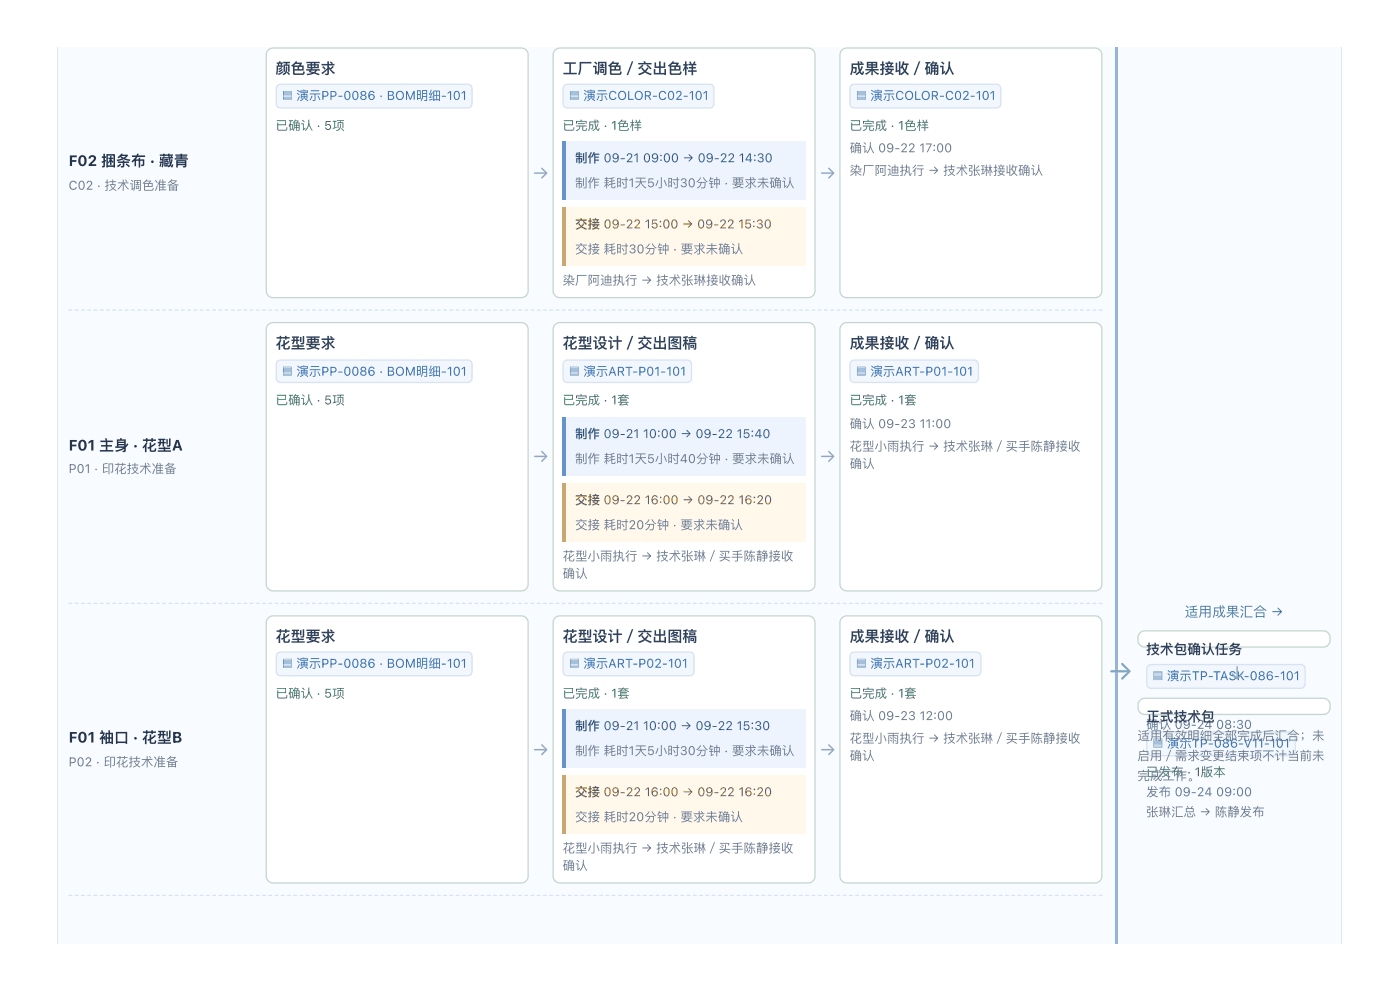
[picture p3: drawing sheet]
<svg xmlns="http://www.w3.org/2000/svg" width="297mm" height="210mm" viewBox="0 0 297 210" stroke-linecap="round" stroke-linejoin="round" font-family="sans-serif">
<path d="M12.3 10.1v190M284.6 10.1v190" fill="none" stroke="#e0e7f0" stroke-width=".26"/>
<path d="M12.4 10.1h272v190h-272z" fill="#f8fbff"/>
<path d="M236.5 10.1h.6v190h-.6z" fill="#97b3d6"/>
<g fill="#d9e2ee">
<path d="M14.6 65.6h.7v.3h-.7zM15.9 65.6h.8v.3h-.8zM17.2 65.6h.8v.3h-.8zM18.5 65.6h.8v.3h-.8zM19.9 65.6h.7v.3h-.7zM21.2 65.6h.8v.3h-.8zM22.5 65.6h.8v.3h-.8zM23.8 65.6h.8v.3h-.8zM25.1 65.6h.8v.3h-.8zM26.5 65.6h.8v.3h-.8zM27.8 65.6h.8v.3h-.8zM29.1 65.6h.8v.3h-.8zM30.4 65.6h.8v.3h-.8zM31.8 65.6h.8v.3h-.8zM33.1 65.6h.8v.3h-.8zM34.4 65.6h.8v.3h-.8zM35.7 65.6h.8v.3h-.8zM37.1 65.6h.8v.3h-.8zM38.4 65.6h.8v.3h-.8zM39.7 65.6h.8v.3h-.8zM41 65.6h.8v.3h-.8zM42.4 65.6h.8v.3h-.8zM43.7 65.6h.8v.3h-.8zM45 65.6h.8v.3h-.8zM46.3 65.6h.8v.3h-.8zM47.7 65.6h.8v.3h-.8zM49 65.6h.8v.3h-.8zM50.3 65.6h.8v.3h-.8zM51.6 65.6h.8v.3h-.8zM53 65.6h.8v.3h-.8zM54.3 65.6h.8v.3h-.8zM55.6 65.6h.8v.3h-.8zM56.9 65.6h.8v.3h-.8zM58.3 65.6h.8v.3h-.8zM59.6 65.6h.8v.3h-.8zM60.9 65.6h.8v.3h-.8zM62.2 65.6h.8v.3h-.8zM63.6 65.6h.8v.3h-.8zM64.9 65.6h.8v.3h-.8zM66.2 65.6h.8v.3h-.8zM67.5 65.6h.8v.3h-.8zM68.9 65.6h.8v.3h-.8zM70.2 65.6h.8v.3h-.8zM71.5 65.6h.8v.3h-.8zM72.8 65.6h.8v.3h-.8zM74.2 65.6h.7v.3h-.7zM75.5 65.6h.8v.3h-.8zM76.8 65.6h.8v.3h-.8zM78.1 65.6h.8v.3h-.8zM79.5 65.6h.7v.3h-.7zM80.8 65.6h.8v.3h-.8zM82.1 65.6h.8v.3h-.8zM83.4 65.6h.8v.3h-.8zM84.8 65.6h.7v.3h-.7zM86.1 65.6h.8v.3h-.8zM87.4 65.6h.8v.3h-.8zM88.7 65.6h.8v.3h-.8zM90 65.6h.8v.3h-.8zM91.4 65.6h.8v.3h-.8zM92.7 65.6h.8v.3h-.8zM94 65.6h.8v.3h-.8zM95.3 65.6h.8v.3h-.8zM96.7 65.6h.8v.3h-.8zM98 65.6h.8v.3h-.8zM99.3 65.6h.8v.3h-.8zM100.6 65.6h.8v.3h-.8zM102 65.6h.8v.3h-.8zM103.3 65.6h.8v.3h-.8zM104.6 65.6h.8v.3h-.8zM105.9 65.6h.8v.3h-.8zM107.3 65.6h.8v.3h-.8zM108.6 65.6h.8v.3h-.8zM109.9 65.6h.8v.3h-.8zM111.2 65.6h.8v.3h-.8zM112.6 65.6h.8v.3h-.8zM113.9 65.6h.8v.3h-.8zM115.2 65.6h.8v.3h-.8zM116.5 65.6h.8v.3h-.8zM117.9 65.6h.8v.3h-.8zM119.2 65.6h.8v.3h-.8zM120.5 65.6h.8v.3h-.8zM121.8 65.6h.8v.3h-.8zM123.2 65.6h.8v.3h-.8zM124.5 65.6h.8v.3h-.8zM125.8 65.6h.8v.3h-.8zM127.1 65.6h.8v.3h-.8zM128.5 65.6h.8v.3h-.8zM129.8 65.6h.8v.3h-.8zM131.1 65.6h.8v.3h-.8zM132.4 65.6h.8v.3h-.8zM133.8 65.6h.8v.3h-.8zM135.1 65.6h.8v.3h-.8zM136.4 65.6h.8v.3h-.8zM137.7 65.6h.8v.3h-.8zM139.1 65.6h.8v.3h-.8zM140.4 65.6h.8v.3h-.8zM141.7 65.6h.8v.3h-.8zM143 65.6h.8v.3h-.8zM144.4 65.6h.7v.3h-.7zM145.7 65.6h.8v.3h-.8zM147 65.6h.8v.3h-.8zM148.3 65.6h.8v.3h-.8zM149.7 65.6h.7v.3h-.7zM151 65.6h.8v.3h-.8zM152.3 65.6h.8v.3h-.8zM153.6 65.6h.8v.3h-.8zM155 65.6h.7v.3h-.7zM156.3 65.6h.8v.3h-.8zM157.6 65.6h.8v.3h-.8zM158.9 65.6h.8v.3h-.8zM160.2 65.6h.8v.3h-.8zM161.6 65.6h.8v.3h-.8zM162.9 65.6h.8v.3h-.8zM164.2 65.6h.8v.3h-.8zM165.5 65.6h.8v.3h-.8zM166.9 65.6h.8v.3h-.8zM168.2 65.6h.8v.3h-.8zM169.5 65.6h.8v.3h-.8zM170.8 65.6h.8v.3h-.8zM172.2 65.6h.8v.3h-.8zM173.5 65.6h.8v.3h-.8zM174.8 65.6h.8v.3h-.8zM176.1 65.6h.8v.3h-.8zM177.5 65.6h.8v.3h-.8zM178.8 65.6h.8v.3h-.8zM180.1 65.6h.8v.3h-.8zM181.4 65.6h.8v.3h-.8zM182.8 65.6h.8v.3h-.8zM184.1 65.6h.8v.3h-.8zM185.4 65.6h.8v.3h-.8zM186.7 65.6h.8v.3h-.8zM188.1 65.6h.8v.3h-.8zM189.4 65.6h.8v.3h-.8zM190.7 65.6h.8v.3h-.8zM192 65.6h.8v.3h-.8zM193.4 65.6h.8v.3h-.8zM194.7 65.6h.8v.3h-.8zM196 65.6h.8v.3h-.8zM197.3 65.6h.8v.3h-.8zM198.7 65.6h.8v.3h-.8zM200 65.6h.8v.3h-.8zM201.3 65.6h.8v.3h-.8zM202.6 65.6h.8v.3h-.8zM204 65.6h.8v.3h-.8zM205.3 65.6h.8v.3h-.8zM206.6 65.6h.8v.3h-.8zM207.9 65.6h.8v.3h-.8zM209.3 65.6h.8v.3h-.8zM210.6 65.6h.8v.3h-.8zM211.9 65.6h.8v.3h-.8zM213.2 65.6h.8v.3h-.8zM214.6 65.6h.7v.3h-.7zM215.9 65.6h.8v.3h-.8zM217.2 65.6h.8v.3h-.8zM218.5 65.6h.8v.3h-.8zM219.9 65.6h.7v.3h-.7zM221.2 65.6h.8v.3h-.8zM222.5 65.6h.8v.3h-.8zM223.8 65.6h.8v.3h-.8zM225.2 65.6h.7v.3h-.7zM226.5 65.6h.8v.3h-.8zM227.8 65.6h.8v.3h-.8zM229.1 65.6h.8v.3h-.8zM230.4 65.6h.8v.3h-.8zM231.8 65.6h.8v.3h-.8zM233.1 65.6h.8v.3h-.8z"/>
<path d="M14.6 127.8h.7v.3h-.7zM15.9 127.8h.8v.3h-.8zM17.2 127.8h.8v.3h-.8zM18.5 127.8h.8v.3h-.8zM19.9 127.8h.7v.3h-.7zM21.2 127.8h.8v.3h-.8zM22.5 127.8h.8v.3h-.8zM23.8 127.8h.8v.3h-.8zM25.1 127.8h.8v.3h-.8zM26.5 127.8h.8v.3h-.8zM27.8 127.8h.8v.3h-.8zM29.1 127.8h.8v.3h-.8zM30.4 127.8h.8v.3h-.8zM31.8 127.8h.8v.3h-.8zM33.1 127.8h.8v.3h-.8zM34.4 127.8h.8v.3h-.8zM35.7 127.8h.8v.3h-.8zM37.1 127.8h.8v.3h-.8zM38.4 127.8h.8v.3h-.8zM39.7 127.8h.8v.3h-.8zM41 127.8h.8v.3h-.8zM42.4 127.8h.8v.3h-.8zM43.7 127.8h.8v.3h-.8zM45 127.8h.8v.3h-.8zM46.3 127.8h.8v.3h-.8zM47.7 127.8h.8v.3h-.8zM49 127.8h.8v.3h-.8zM50.3 127.8h.8v.3h-.8zM51.6 127.8h.8v.3h-.8zM53 127.8h.8v.3h-.8zM54.3 127.8h.8v.3h-.8zM55.6 127.8h.8v.3h-.8zM56.9 127.8h.8v.3h-.8zM58.3 127.8h.8v.3h-.8zM59.6 127.8h.8v.3h-.8zM60.9 127.8h.8v.3h-.8zM62.2 127.8h.8v.3h-.8zM63.6 127.8h.8v.3h-.8zM64.9 127.8h.8v.3h-.8zM66.2 127.8h.8v.3h-.8zM67.5 127.8h.8v.3h-.8zM68.9 127.8h.8v.3h-.8zM70.2 127.8h.8v.3h-.8zM71.5 127.8h.8v.3h-.8zM72.8 127.8h.8v.3h-.8zM74.2 127.8h.7v.3h-.7zM75.5 127.8h.8v.3h-.8zM76.8 127.8h.8v.3h-.8zM78.1 127.8h.8v.3h-.8zM79.5 127.8h.7v.3h-.7zM80.8 127.8h.8v.3h-.8zM82.1 127.8h.8v.3h-.8zM83.4 127.8h.8v.3h-.8zM84.8 127.8h.7v.3h-.7zM86.1 127.8h.8v.3h-.8zM87.4 127.8h.8v.3h-.8zM88.7 127.8h.8v.3h-.8zM90 127.8h.8v.3h-.8zM91.4 127.8h.8v.3h-.8zM92.7 127.8h.8v.3h-.8zM94 127.8h.8v.3h-.8zM95.3 127.8h.8v.3h-.8zM96.7 127.8h.8v.3h-.8zM98 127.8h.8v.3h-.8zM99.3 127.8h.8v.3h-.8zM100.6 127.8h.8v.3h-.8zM102 127.8h.8v.3h-.8zM103.3 127.8h.8v.3h-.8zM104.6 127.8h.8v.3h-.8zM105.9 127.8h.8v.3h-.8zM107.3 127.8h.8v.3h-.8zM108.6 127.8h.8v.3h-.8zM109.9 127.8h.8v.3h-.8zM111.2 127.8h.8v.3h-.8zM112.6 127.8h.8v.3h-.8zM113.9 127.8h.8v.3h-.8zM115.2 127.8h.8v.3h-.8zM116.5 127.8h.8v.3h-.8zM117.9 127.8h.8v.3h-.8zM119.2 127.8h.8v.3h-.8zM120.5 127.8h.8v.3h-.8zM121.8 127.8h.8v.3h-.8zM123.2 127.8h.8v.3h-.8zM124.5 127.8h.8v.3h-.8zM125.8 127.8h.8v.3h-.8zM127.1 127.8h.8v.3h-.8zM128.5 127.8h.8v.3h-.8zM129.8 127.8h.8v.3h-.8zM131.1 127.8h.8v.3h-.8zM132.4 127.8h.8v.3h-.8zM133.8 127.8h.8v.3h-.8zM135.1 127.8h.8v.3h-.8zM136.4 127.8h.8v.3h-.8zM137.7 127.8h.8v.3h-.8zM139.1 127.8h.8v.3h-.8zM140.4 127.8h.8v.3h-.8zM141.7 127.8h.8v.3h-.8zM143 127.8h.8v.3h-.8zM144.4 127.8h.7v.3h-.7zM145.7 127.8h.8v.3h-.8zM147 127.8h.8v.3h-.8zM148.3 127.8h.8v.3h-.8zM149.7 127.8h.7v.3h-.7zM151 127.8h.8v.3h-.8zM152.3 127.8h.8v.3h-.8zM153.6 127.8h.8v.3h-.8zM155 127.8h.7v.3h-.7zM156.3 127.8h.8v.3h-.8zM157.6 127.8h.8v.3h-.8zM158.9 127.8h.8v.3h-.8zM160.2 127.8h.8v.3h-.8zM161.6 127.8h.8v.3h-.8zM162.9 127.8h.8v.3h-.8zM164.2 127.8h.8v.3h-.8zM165.5 127.8h.8v.3h-.8zM166.9 127.8h.8v.3h-.8zM168.2 127.8h.8v.3h-.8zM169.5 127.8h.8v.3h-.8zM170.8 127.8h.8v.3h-.8zM172.2 127.8h.8v.3h-.8zM173.5 127.8h.8v.3h-.8zM174.8 127.8h.8v.3h-.8zM176.1 127.8h.8v.3h-.8zM177.5 127.8h.8v.3h-.8zM178.8 127.8h.8v.3h-.8zM180.1 127.8h.8v.3h-.8zM181.4 127.8h.8v.3h-.8zM182.8 127.8h.8v.3h-.8zM184.1 127.8h.8v.3h-.8zM185.4 127.8h.8v.3h-.8zM186.7 127.8h.8v.3h-.8zM188.1 127.8h.8v.3h-.8zM189.4 127.8h.8v.3h-.8zM190.7 127.8h.8v.3h-.8zM192 127.8h.8v.3h-.8zM193.4 127.8h.8v.3h-.8zM194.7 127.8h.8v.3h-.8zM196 127.8h.8v.3h-.8zM197.3 127.8h.8v.3h-.8zM198.7 127.8h.8v.3h-.8zM200 127.8h.8v.3h-.8zM201.3 127.8h.8v.3h-.8zM202.6 127.8h.8v.3h-.8zM204 127.8h.8v.3h-.8zM205.3 127.8h.8v.3h-.8zM206.6 127.8h.8v.3h-.8zM207.9 127.8h.8v.3h-.8zM209.3 127.8h.8v.3h-.8zM210.6 127.8h.8v.3h-.8zM211.9 127.8h.8v.3h-.8zM213.2 127.8h.8v.3h-.8zM214.6 127.8h.7v.3h-.7zM215.9 127.8h.8v.3h-.8zM217.2 127.8h.8v.3h-.8zM218.5 127.8h.8v.3h-.8zM219.9 127.8h.7v.3h-.7zM221.2 127.8h.8v.3h-.8zM222.5 127.8h.8v.3h-.8zM223.8 127.8h.8v.3h-.8zM225.2 127.8h.7v.3h-.7zM226.5 127.8h.8v.3h-.8zM227.8 127.8h.8v.3h-.8zM229.1 127.8h.8v.3h-.8zM230.4 127.8h.8v.3h-.8zM231.8 127.8h.8v.3h-.8zM233.1 127.8h.8v.3h-.8z"/>
<path d="M14.6 189.7h.7v.3h-.7zM15.9 189.7h.8v.3h-.8zM17.2 189.7h.8v.3h-.8zM18.5 189.7h.8v.3h-.8zM19.9 189.7h.7v.3h-.7zM21.2 189.7h.8v.3h-.8zM22.5 189.7h.8v.3h-.8zM23.8 189.7h.8v.3h-.8zM25.1 189.7h.8v.3h-.8zM26.5 189.7h.8v.3h-.8zM27.8 189.7h.8v.3h-.8zM29.1 189.7h.8v.3h-.8zM30.4 189.7h.8v.3h-.8zM31.8 189.7h.8v.3h-.8zM33.1 189.7h.8v.3h-.8zM34.4 189.7h.8v.3h-.8zM35.7 189.7h.8v.3h-.8zM37.1 189.7h.8v.3h-.8zM38.4 189.7h.8v.3h-.8zM39.7 189.7h.8v.3h-.8zM41 189.7h.8v.3h-.8zM42.4 189.7h.8v.3h-.8zM43.7 189.7h.8v.3h-.8zM45 189.7h.8v.3h-.8zM46.3 189.7h.8v.3h-.8zM47.7 189.7h.8v.3h-.8zM49 189.7h.8v.3h-.8zM50.3 189.7h.8v.3h-.8zM51.6 189.7h.8v.3h-.8zM53 189.7h.8v.3h-.8zM54.3 189.7h.8v.3h-.8zM55.6 189.7h.8v.3h-.8zM56.9 189.7h.8v.3h-.8zM58.3 189.7h.8v.3h-.8zM59.6 189.7h.8v.3h-.8zM60.9 189.7h.8v.3h-.8zM62.2 189.7h.8v.3h-.8zM63.6 189.7h.8v.3h-.8zM64.9 189.7h.8v.3h-.8zM66.2 189.7h.8v.3h-.8zM67.5 189.7h.8v.3h-.8zM68.9 189.7h.8v.3h-.8zM70.2 189.7h.8v.3h-.8zM71.5 189.7h.8v.3h-.8zM72.8 189.7h.8v.3h-.8zM74.2 189.7h.7v.3h-.7zM75.5 189.7h.8v.3h-.8zM76.8 189.7h.8v.3h-.8zM78.1 189.7h.8v.3h-.8zM79.5 189.7h.7v.3h-.7zM80.8 189.7h.8v.3h-.8zM82.1 189.7h.8v.3h-.8zM83.4 189.7h.8v.3h-.8zM84.8 189.7h.7v.3h-.7zM86.1 189.7h.8v.3h-.8zM87.4 189.7h.8v.3h-.8zM88.7 189.7h.8v.3h-.8zM90 189.7h.8v.3h-.8zM91.4 189.7h.8v.3h-.8zM92.7 189.7h.8v.3h-.8zM94 189.7h.8v.3h-.8zM95.3 189.7h.8v.3h-.8zM96.7 189.7h.8v.3h-.8zM98 189.7h.8v.3h-.8zM99.3 189.7h.8v.3h-.8zM100.6 189.7h.8v.3h-.8zM102 189.7h.8v.3h-.8zM103.3 189.7h.8v.3h-.8zM104.6 189.7h.8v.3h-.8zM105.9 189.7h.8v.3h-.8zM107.3 189.7h.8v.3h-.8zM108.6 189.7h.8v.3h-.8zM109.9 189.7h.8v.3h-.8zM111.2 189.7h.8v.3h-.8zM112.6 189.7h.8v.3h-.8zM113.9 189.7h.8v.3h-.8zM115.2 189.7h.8v.3h-.8zM116.5 189.7h.8v.3h-.8zM117.9 189.7h.8v.3h-.8zM119.2 189.7h.8v.3h-.8zM120.5 189.7h.8v.3h-.8zM121.8 189.7h.8v.3h-.8zM123.2 189.7h.8v.3h-.8zM124.5 189.7h.8v.3h-.8zM125.8 189.7h.8v.3h-.8zM127.1 189.7h.8v.3h-.8zM128.5 189.7h.8v.3h-.8zM129.8 189.7h.8v.3h-.8zM131.1 189.7h.8v.3h-.8zM132.4 189.7h.8v.3h-.8zM133.8 189.7h.8v.3h-.8zM135.1 189.7h.8v.3h-.8zM136.4 189.7h.8v.3h-.8zM137.7 189.7h.8v.3h-.8zM139.1 189.7h.8v.3h-.8zM140.4 189.7h.8v.3h-.8zM141.7 189.7h.8v.3h-.8zM143 189.7h.8v.3h-.8zM144.4 189.7h.7v.3h-.7zM145.7 189.7h.8v.3h-.8zM147 189.7h.8v.3h-.8zM148.3 189.7h.8v.3h-.8zM149.7 189.7h.7v.3h-.7zM151 189.7h.8v.3h-.8zM152.3 189.7h.8v.3h-.8zM153.6 189.7h.8v.3h-.8zM155 189.7h.7v.3h-.7zM156.3 189.7h.8v.3h-.8zM157.6 189.7h.8v.3h-.8zM158.9 189.7h.8v.3h-.8zM160.2 189.7h.8v.3h-.8zM161.6 189.7h.8v.3h-.8zM162.9 189.7h.8v.3h-.8zM164.2 189.7h.8v.3h-.8zM165.5 189.7h.8v.3h-.8zM166.9 189.7h.8v.3h-.8zM168.2 189.7h.8v.3h-.8zM169.5 189.7h.8v.3h-.8zM170.8 189.7h.8v.3h-.8zM172.2 189.7h.8v.3h-.8zM173.5 189.7h.8v.3h-.8zM174.8 189.7h.8v.3h-.8zM176.1 189.7h.8v.3h-.8zM177.5 189.7h.8v.3h-.8zM178.8 189.7h.8v.3h-.8zM180.1 189.7h.8v.3h-.8zM181.4 189.7h.8v.3h-.8zM182.8 189.7h.8v.3h-.8zM184.1 189.7h.8v.3h-.8zM185.4 189.7h.8v.3h-.8zM186.7 189.7h.8v.3h-.8zM188.1 189.7h.8v.3h-.8zM189.4 189.7h.8v.3h-.8zM190.7 189.7h.8v.3h-.8zM192 189.7h.8v.3h-.8zM193.4 189.7h.8v.3h-.8zM194.7 189.7h.8v.3h-.8zM196 189.7h.8v.3h-.8zM197.3 189.7h.8v.3h-.8zM198.7 189.7h.8v.3h-.8zM200 189.7h.8v.3h-.8zM201.3 189.7h.8v.3h-.8zM202.6 189.7h.8v.3h-.8zM204 189.7h.8v.3h-.8zM205.3 189.7h.8v.3h-.8zM206.6 189.7h.8v.3h-.8zM207.9 189.7h.8v.3h-.8zM209.3 189.7h.8v.3h-.8zM210.6 189.7h.8v.3h-.8zM211.9 189.7h.8v.3h-.8zM213.2 189.7h.8v.3h-.8zM214.6 189.7h.7v.3h-.7zM215.9 189.7h.8v.3h-.8zM217.2 189.7h.8v.3h-.8zM218.5 189.7h.8v.3h-.8zM219.9 189.7h.7v.3h-.7zM221.2 189.7h.8v.3h-.8zM222.5 189.7h.8v.3h-.8zM223.8 189.7h.8v.3h-.8zM225.2 189.7h.7v.3h-.7zM226.5 189.7h.8v.3h-.8zM227.8 189.7h.8v.3h-.8zM229.1 189.7h.8v.3h-.8zM230.4 189.7h.8v.3h-.8zM231.8 189.7h.8v.3h-.8zM233.1 189.7h.8v.3h-.8z"/>
</g>
<path d="M56.9 10.6l.5-.3 .5-.1h52.7a1.46 1.46 0 0 1 1.5 1.4v50a1.46 1.46 0 0 1-1.5 1.5h-52.7a1.46 1.46 0 0 1-1.4-1.5v-50l.1-.5z" fill="#fff"/>
<path d="M56.9 10.6l.5-.3 .5-.1h52.7a1.46 1.46 0 0 1 1.5 1.4v50a1.46 1.46 0 0 1-1.5 1.5h-52.7a1.46 1.46 0 0 1-1.4-1.5v-50l.1-.5z" fill="none" stroke="#c4d6cc" stroke-width=".26"/>
<path d="M58.9 18.1l.6-.2h39.7a.93 .93 0 0 1 .9 .9v3.2a.93 .93 0 0 1-.9 .9h-39.7a.93 .93 0 0 1-.9-.9v-3.2z" fill="#f2f6fd"/>
<path d="M58.9 18.1l.6-.2h39.7a.93 .93 0 0 1 .9 .9v3.2a.93 .93 0 0 1-.9 .9h-39.7a.93 .93 0 0 1-.9-.9v-3.2z" fill="none" stroke="#d6e2f3" stroke-width=".26"/>
<path d="M117.8 10.6l.4-.3 .6-.1h52.6a1.46 1.46 0 0 1 1.5 1.4v50a1.46 1.46 0 0 1-1.5 1.5h-52.6a1.46 1.46 0 0 1-1.5-1.5v-50l.2-.5z" fill="#fff"/>
<path d="M117.8 10.6l.4-.3 .6-.1h52.6a1.46 1.46 0 0 1 1.5 1.4v50a1.46 1.46 0 0 1-1.5 1.5h-52.6a1.46 1.46 0 0 1-1.5-1.5v-50l.2-.5z" fill="none" stroke="#c4d6cc" stroke-width=".26"/>
<path d="M119.3 29.9h51.6v12.4h-51.6z" fill="#edf4fd"/>
<path d="M119.3 29.9h.8v12.4h-.8z" fill="#6590c4"/>
<path d="M119.3 43.9h51.6v12.5h-51.6z" fill="#fff8eb"/>
<path d="M119.3 43.9h.8v12.5h-.8z" fill="#d4a354"/>
<path d="M119.7 18.1l.7-.2h30.1a.93 .93 0 0 1 1 .9v3.2a.93 .93 0 0 1-1 .9h-30.1a.93 .93 0 0 1-.9-.9v-3.2z" fill="#f2f6fd"/>
<path d="M119.7 18.1l.7-.2h30.1a.93 .93 0 0 1 1 .9v3.2a.93 .93 0 0 1-1 .9h-30.1a.93 .93 0 0 1-.9-.9v-3.2z" fill="none" stroke="#d6e2f3" stroke-width=".26"/>
<path d="M178.6 10.6l.5-.3 .6-.1h52.6a1.46 1.46 0 0 1 1.5 1.4v50a1.46 1.46 0 0 1-1.5 1.5h-52.6a1.46 1.46 0 0 1-1.5-1.5v-50l.1-.5z" fill="#fff"/>
<path d="M178.6 10.6l.5-.3 .6-.1h52.6a1.46 1.46 0 0 1 1.5 1.4v50a1.46 1.46 0 0 1-1.5 1.5h-52.6a1.46 1.46 0 0 1-1.5-1.5v-50l.1-.5z" fill="none" stroke="#c4d6cc" stroke-width=".26"/>
<path d="M180.6 18.1l.6-.2h30.2a.93 .93 0 0 1 .9 .9v3.2a.93 .93 0 0 1-.9 .9h-30.2a.93 .93 0 0 1-.9-.9v-3.2z" fill="#f2f6fd"/>
<path d="M180.6 18.1l.6-.2h30.2a.93 .93 0 0 1 .9 .9v3.2a.93 .93 0 0 1-.9 .9h-30.2a.93 .93 0 0 1-.9-.9v-3.2z" fill="none" stroke="#d6e2f3" stroke-width=".26"/>
<path d="M56.9 68.8l.5-.3 .5-.1h52.7a1.46 1.46 0 0 1 1.5 1.4v54a1.46 1.46 0 0 1-1.5 1.5h-52.7a1.46 1.46 0 0 1-1.4-1.5v-54l.1-.5z" fill="#fff"/>
<path d="M56.9 68.8l.5-.3 .5-.1h52.7a1.46 1.46 0 0 1 1.5 1.4v54a1.46 1.46 0 0 1-1.5 1.5h-52.7a1.46 1.46 0 0 1-1.4-1.5v-54l.1-.5z" fill="none" stroke="#c4d6cc" stroke-width=".26"/>
<path d="M58.9 76.6l.6-.3h39.7a.93 .93 0 0 1 .9 1v2.9a.93 .93 0 0 1-.9 .9h-39.7a.93 .93 0 0 1-.9-.9v-2.9z" fill="#f2f6fd"/>
<path d="M58.9 76.6l.6-.3h39.7a.93 .93 0 0 1 .9 1v2.9a.93 .93 0 0 1-.9 .9h-39.7a.93 .93 0 0 1-.9-.9v-2.9z" fill="none" stroke="#d6e2f3" stroke-width=".26"/>
<path d="M117.8 68.8l.4-.3 .6-.1h52.6a1.46 1.46 0 0 1 1.5 1.4v54a1.46 1.46 0 0 1-1.5 1.5h-52.6a1.46 1.46 0 0 1-1.5-1.5v-54l.2-.5z" fill="#fff"/>
<path d="M117.8 68.8l.4-.3 .6-.1h52.6a1.46 1.46 0 0 1 1.5 1.4v54a1.46 1.46 0 0 1-1.5 1.5h-52.6a1.46 1.46 0 0 1-1.5-1.5v-54l.2-.5z" fill="none" stroke="#c4d6cc" stroke-width=".26"/>
<path d="M119.3 88.4h51.6v12.4h-51.6z" fill="#edf4fd"/>
<path d="M119.3 88.4h.8v12.4h-.8z" fill="#6590c4"/>
<path d="M119.3 102.4h51.6v12.4h-51.6z" fill="#fff8eb"/>
<path d="M119.3 102.4h.8v12.4h-.8z" fill="#d4a354"/>
<path d="M119.7 76.6l.7-.3h25.4a.93 .93 0 0 1 .9 1v2.9a.93 .93 0 0 1-.9 .9h-25.4a.93 .93 0 0 1-.9-.9v-2.9z" fill="#f2f6fd"/>
<path d="M119.7 76.6l.7-.3h25.4a.93 .93 0 0 1 .9 1v2.9a.93 .93 0 0 1-.9 .9h-25.4a.93 .93 0 0 1-.9-.9v-2.9z" fill="none" stroke="#d6e2f3" stroke-width=".26"/>
<path d="M178.6 68.8l.5-.3 .6-.1h52.6a1.46 1.46 0 0 1 1.5 1.4v54a1.46 1.46 0 0 1-1.5 1.5h-52.6a1.46 1.46 0 0 1-1.5-1.5v-54l.1-.5z" fill="#fff"/>
<path d="M178.6 68.8l.5-.3 .6-.1h52.6a1.46 1.46 0 0 1 1.5 1.4v54a1.46 1.46 0 0 1-1.5 1.5h-52.6a1.46 1.46 0 0 1-1.5-1.5v-54l.1-.5z" fill="none" stroke="#c4d6cc" stroke-width=".26"/>
<path d="M180.6 76.6l.6-.3h25.4a.93 .93 0 0 1 1 1v2.9a.93 .93 0 0 1-1 .9h-25.4a.93 .93 0 0 1-.9-.9v-2.9z" fill="#f2f6fd"/>
<path d="M180.6 76.6l.6-.3h25.4a.93 .93 0 0 1 1 1v2.9a.93 .93 0 0 1-1 .9h-25.4a.93 .93 0 0 1-.9-.9v-2.9z" fill="none" stroke="#d6e2f3" stroke-width=".26"/>
<path d="M56.9 131l.5-.3 .5-.1h52.7a1.46 1.46 0 0 1 1.5 1.4v53.7a1.46 1.46 0 0 1-1.5 1.5h-52.7a1.46 1.46 0 0 1-1.4-1.5v-53.7l.1-.5z" fill="#fff"/>
<path d="M56.9 131l.5-.3 .5-.1h52.7a1.46 1.46 0 0 1 1.5 1.4v53.7a1.46 1.46 0 0 1-1.5 1.5h-52.7a1.46 1.46 0 0 1-1.4-1.5v-53.7l.1-.5z" fill="none" stroke="#c4d6cc" stroke-width=".26"/>
<path d="M58.9 138.5l.6-.3h39.7a.93 .93 0 0 1 .9 1v3.1a.93 .93 0 0 1-.9 1h-39.7a.93 .93 0 0 1-.9-1v-3.1z" fill="#f2f6fd"/>
<path d="M58.9 138.5l.6-.3h39.7a.93 .93 0 0 1 .9 1v3.1a.93 .93 0 0 1-.9 1h-39.7a.93 .93 0 0 1-.9-1v-3.1z" fill="none" stroke="#d6e2f3" stroke-width=".26"/>
<path d="M117.8 131l.4-.3 .6-.1h52.6a1.46 1.46 0 0 1 1.5 1.4v53.7a1.46 1.46 0 0 1-1.5 1.5h-52.6a1.46 1.46 0 0 1-1.5-1.5v-53.7l.2-.5z" fill="#fff"/>
<path d="M117.8 131l.4-.3 .6-.1h52.6a1.46 1.46 0 0 1 1.5 1.4v53.7a1.46 1.46 0 0 1-1.5 1.5h-52.6a1.46 1.46 0 0 1-1.5-1.5v-53.7l.2-.5z" fill="none" stroke="#c4d6cc" stroke-width=".26"/>
<path d="M119.3 150.3h51.6v12.4h-51.6z" fill="#edf4fd"/>
<path d="M119.3 150.3h.8v12.4h-.8z" fill="#6590c4"/>
<path d="M119.3 164.3h51.6v12.4h-51.6z" fill="#fff8eb"/>
<path d="M119.3 164.3h.8v12.4h-.8z" fill="#d4a354"/>
<path d="M119.7 138.5l.7-.3h25.9a.93 .93 0 0 1 .9 1v3.1a.93 .93 0 0 1-.9 1h-25.9a.93 .93 0 0 1-.9-1v-3.1z" fill="#f2f6fd"/>
<path d="M119.7 138.5l.7-.3h25.9a.93 .93 0 0 1 .9 1v3.1a.93 .93 0 0 1-.9 1h-25.9a.93 .93 0 0 1-.9-1v-3.1z" fill="none" stroke="#d6e2f3" stroke-width=".26"/>
<path d="M178.6 131l.5-.3 .6-.1h52.6a1.46 1.46 0 0 1 1.5 1.4v53.7a1.46 1.46 0 0 1-1.5 1.5h-52.6a1.46 1.46 0 0 1-1.5-1.5v-53.7l.1-.5z" fill="#fff"/>
<path d="M178.6 131l.5-.3 .6-.1h52.6a1.46 1.46 0 0 1 1.5 1.4v53.7a1.46 1.46 0 0 1-1.5 1.5h-52.6a1.46 1.46 0 0 1-1.5-1.5v-53.7l.1-.5z" fill="none" stroke="#c4d6cc" stroke-width=".26"/>
<path d="M180.6 138.5l.6-.3h26a.93 .93 0 0 1 .9 1v3.1a.93 .93 0 0 1-.9 1h-26a.93 .93 0 0 1-.9-1v-3.1z" fill="#f2f6fd"/>
<path d="M180.6 138.5l.6-.3h26a.93 .93 0 0 1 .9 1v3.1a.93 .93 0 0 1-.9 1h-26a.93 .93 0 0 1-.9-1v-3.1z" fill="none" stroke="#d6e2f3" stroke-width=".26"/>
<path d="M241.9 134.2l.4-.3 .6-.2h37.8a1.46 1.46 0 0 1 1.5 1.5v.5a1.46 1.46 0 0 1-1.5 1.5h-37.8a1.46 1.46 0 0 1-1.5-1.5l.1-.9z" fill="#fff"/>
<path d="M241.9 134.2l.4-.3 .6-.2h37.8a1.46 1.46 0 0 1 1.5 1.5v.5a1.46 1.46 0 0 1-1.5 1.5h-37.8a1.46 1.46 0 0 1-1.5-1.5l.1-.9z" fill="none" stroke="#c4d6cc" stroke-width=".26"/>
<path d="M243.6 141.2l.6-.3h31.8a.93 .93 0 0 1 .9 .9v3.2a.93 .93 0 0 1-.9 .9h-31.8a.93 .93 0 0 1-.9-.9v-3.2z" fill="#f2f6fd"/>
<path d="M243.6 141.2l.6-.3h31.8a.93 .93 0 0 1 .9 .9v3.2a.93 .93 0 0 1-.9 .9h-31.8a.93 .93 0 0 1-.9-.9v-3.2z" fill="none" stroke="#d6e2f3" stroke-width=".26"/>
<path d="M241.9 148.5l.4-.4 .6-.1h37.8a1.46 1.46 0 0 1 1.5 1.5v.5a1.46 1.46 0 0 1-1.5 1.5h-37.8a1.46 1.46 0 0 1-1.5-1.5l.1-.9z" fill="#fff"/>
<path d="M241.9 148.5l.4-.4 .6-.1h37.8a1.46 1.46 0 0 1 1.5 1.5v.5a1.46 1.46 0 0 1-1.5 1.5h-37.8a1.46 1.46 0 0 1-1.5-1.5l.1-.9z" fill="none" stroke="#c4d6cc" stroke-width=".26"/>
<path d="M243.6 155.4l.6-.2h29.6a.93 .93 0 0 1 1 .9v3.2a.93 .93 0 0 1-1 .9h-29.6a.93 .93 0 0 1-.9-.9v-3.2z" fill="#f2f6fd"/>
<path d="M243.6 155.4l.6-.2h29.6a.93 .93 0 0 1 1 .9v3.2a.93 .93 0 0 1-1 .9h-29.6a.93 .93 0 0 1-.9-.9v-3.2z" fill="none" stroke="#d6e2f3" stroke-width=".26"/>
<text font-size="6.1" fill="#86a2c7" x="234.9" y="144.5">→</text>
<g font-size="4" fill="#8da5c4">
<text x="112.9" y="38.1">→</text>
<text x="173.8" y="38.1">→</text>
<text x="112.9" y="98.2">→</text>
<text x="173.8" y="98.2">→</text>
<text x="261.1" y="140.8" transform="rotate(90 261.1 140.8)">→</text>
<text x="112.9" y="160.3">→</text>
<text x="173.8" y="160.3">→</text>
</g>
<g font-size="3.2" fill="#30415b">
<text x="58.5" y="15.6">颜色要求</text>
<text x="119.4" y="15.6">工厂调色／交出色样</text>
<text x="180.2" y="15.6">成果接收／确认</text>
<text x="58.5" y="73.8">花型要求</text>
<text x="119.4" y="73.8">花型设计／交出图稿</text>
<text x="180.2" y="73.8">成果接收／确认</text>
<text x="58.5" y="136">花型要求</text>
<text x="119.4" y="136">花型设计／交出图稿</text>
<text x="180.2" y="136">成果接收／确认</text>
</g>
<g font-size="3.2" fill="#24334b">
<text x="14.6" y="35.2">F02 捆条布 · 藏青</text>
<text x="14.6" y="95.5">F01 主身 · 花型A</text>
<text x="14.6" y="157.4">F01 袖口 · 花型B</text>
</g>
<text font-size="2.9" fill="#4e77a6" x="251.3" y="130.7">适用成果汇合 →</text>
<g font-size="2.9" fill="#30415b">
<text x="243.2" y="138.6">技术包确认任务</text>
<text x="243.2" y="152.9">正式技术包</text>
</g>
<g font-size="2.6" fill="#306dc1">
<text x="59.8" y="21.2">▤ 演示PP-0086 · BOM明细-101</text>
<text x="120.7" y="21.2">▤ 演示COLOR-C02-101</text>
<text x="181.6" y="21.2">▤ 演示COLOR-C02-101</text>
<text x="59.8" y="79.6">▤ 演示PP-0086 · BOM明细-101</text>
<text x="120.7" y="79.6">▤ 演示ART-P01-101</text>
<text x="181.6" y="79.6">▤ 演示ART-P01-101</text>
<text x="59.8" y="141.6">▤ 演示PP-0086 · BOM明细-101</text>
<text x="120.7" y="141.6">▤ 演示ART-P02-101</text>
<text x="181.6" y="141.6">▤ 演示ART-P02-101</text>
<text x="244.5" y="144.2">▤ 演示TP-TASK-086-101</text>
<text x="244.5" y="158.5">▤ 演示T→ 跟单陈静</text>
</g>
<g font-size="2.6" fill="#397962">
<text x="58.5" y="27.5">已确认 · 5项</text>
<text x="119.4" y="27.5">已完成 · 1色样</text>
<text x="180.2" y="27.5">已完成 · 1色样</text>
<text x="58.5" y="85.7">已确认 · 5项</text>
<text x="119.4" y="85.7">已完成 · 1套</text>
<text x="180.2" y="85.7">已完成 · 1套</text>
<text x="58.5" y="147.9">已确认 · 5项</text>
<text x="119.4" y="147.9">已完成 · 1套</text>
<text x="180.2" y="147.9">已完成 · 1套</text>
<text x="243.2" y="150.3">已完成 · 1套</text>
<text x="243.2" y="164.6">已发布 · 1版本</text>
</g>
<g font-size="2.6" fill="#3b5c83">
<text x="122" y="34.4">制作 09-21</text>
<text x="136.4" y="34.4">09:00 → 09-22</text>
<text x="156.7" y="34.4">14:30</text>
<text x="122" y="92.9">制作 09-21</text>
<text x="136.4" y="92.9">10:00 → 09-22</text>
<text x="156.3" y="92.9">15:40</text>
<text x="122" y="154.8">制作 09-21</text>
<text x="136.4" y="154.8">10:00 → 09-22</text>
<text x="156.3" y="154.8">15:30</text>
</g>
<g font-size="2.6" fill="#6e7c90">
<text x="180.2" y="32.3">确认 09-22</text>
<text x="195" y="32.3">17:00</text>
<text x="122" y="39.7">制作 耗时1天5小时30分钟 · 要求未确认</text>
<text x="180.2" y="37">染厂阿迪执行 → 技术张琳接收确认</text>
<text x="122" y="53.7">交接 耗时30分钟 · 要求未确认</text>
<text x="119.4" y="60.3">染厂阿迪执行 → 技术张琳接收确认</text>
<text x="180.2" y="90.8">确认 09-23</text>
<text x="180.2" y="95.5">花型小雨执行 → 技术张琳／买手陈静接收</text>
<text x="195.1" y="90.8">11:00</text>
<text x="122" y="98.2">制作 耗时1天5小时40分钟 · 要求未确认</text>
<text x="180.2" y="99.2">确认</text>
<text x="122" y="112.2">交接 耗时20分钟 · 要求未确认</text>
<text x="119.4" y="118.8">花型小雨执行 → 技术张琳／买手陈静接收</text>
<text x="119.4" y="122.5">确认</text>
<text x="180.2" y="152.7">确认 09-23</text>
<text x="195.1" y="152.7">12:00</text>
<text x="122" y="160.1">制作 耗时1天5小时30分钟 · 要求未确认</text>
<text x="180.2" y="157.4">花型小雨执行 → 技术张琳／买手陈静接收</text>
<text x="180.2" y="161.1">确认</text>
<text x="243.2" y="158.8">技术张琳 P-086-V11-101</text>
<text x="243.2" y="173">张琳汇总 → 陈静发布</text>
<text x="122" y="174.1">交接 耗时20分钟 · 要求未确认</text>
<text x="119.4" y="180.7">花型小雨执行 → 技术张琳／买手陈静接收</text>
<text x="119.4" y="184.4">确认</text>
</g>
<g font-size="2.6" fill="#6d7c90">
<text x="14.6" y="40.2">C02 · 技术调色准备</text>
<text x="14.6" y="100.3">P01 · 印花技术准备</text>
<text x="241.3" y="156.9">适</text>
<text x="241.3" y="161.1">启用／需求变更结束项不计当前未</text>
<text x="243.9" y="156.9">用有效明细全部完成后汇合；未</text>
<text x="14.6" y="162.5">P02 · 印花技术准备</text>
<text x="241.3" y="165.4">完成工作。</text>
</g>
<g font-size="2.6" fill="#836231">
<text x="122" y="48.4">交接 09-22</text>
<text x="136.8" y="48.4">15:00 → 09-22</text>
<text x="156.6" y="48.4">15:30</text>
<text x="122" y="106.9">交接 09-22</text>
<text x="136.8" y="106.9">16:00 → 09-22</text>
<text x="156.7" y="106.9">16:20</text>
<text x="122" y="168.8">交接 09-22</text>
<text x="136.8" y="168.8">16:00 → 09-22</text>
<text x="156.7" y="168.8">16:20</text>
</g>
<g font-size="2.6" fill="#627a98">
<text x="243.2" y="154.5">确认 09-24</text>
<text x="258" y="154.5">08:30</text>
<text x="243.2" y="168.8">发布 09-24</text>
<text x="258" y="168.8">09:00</text>
</g>
</svg>
